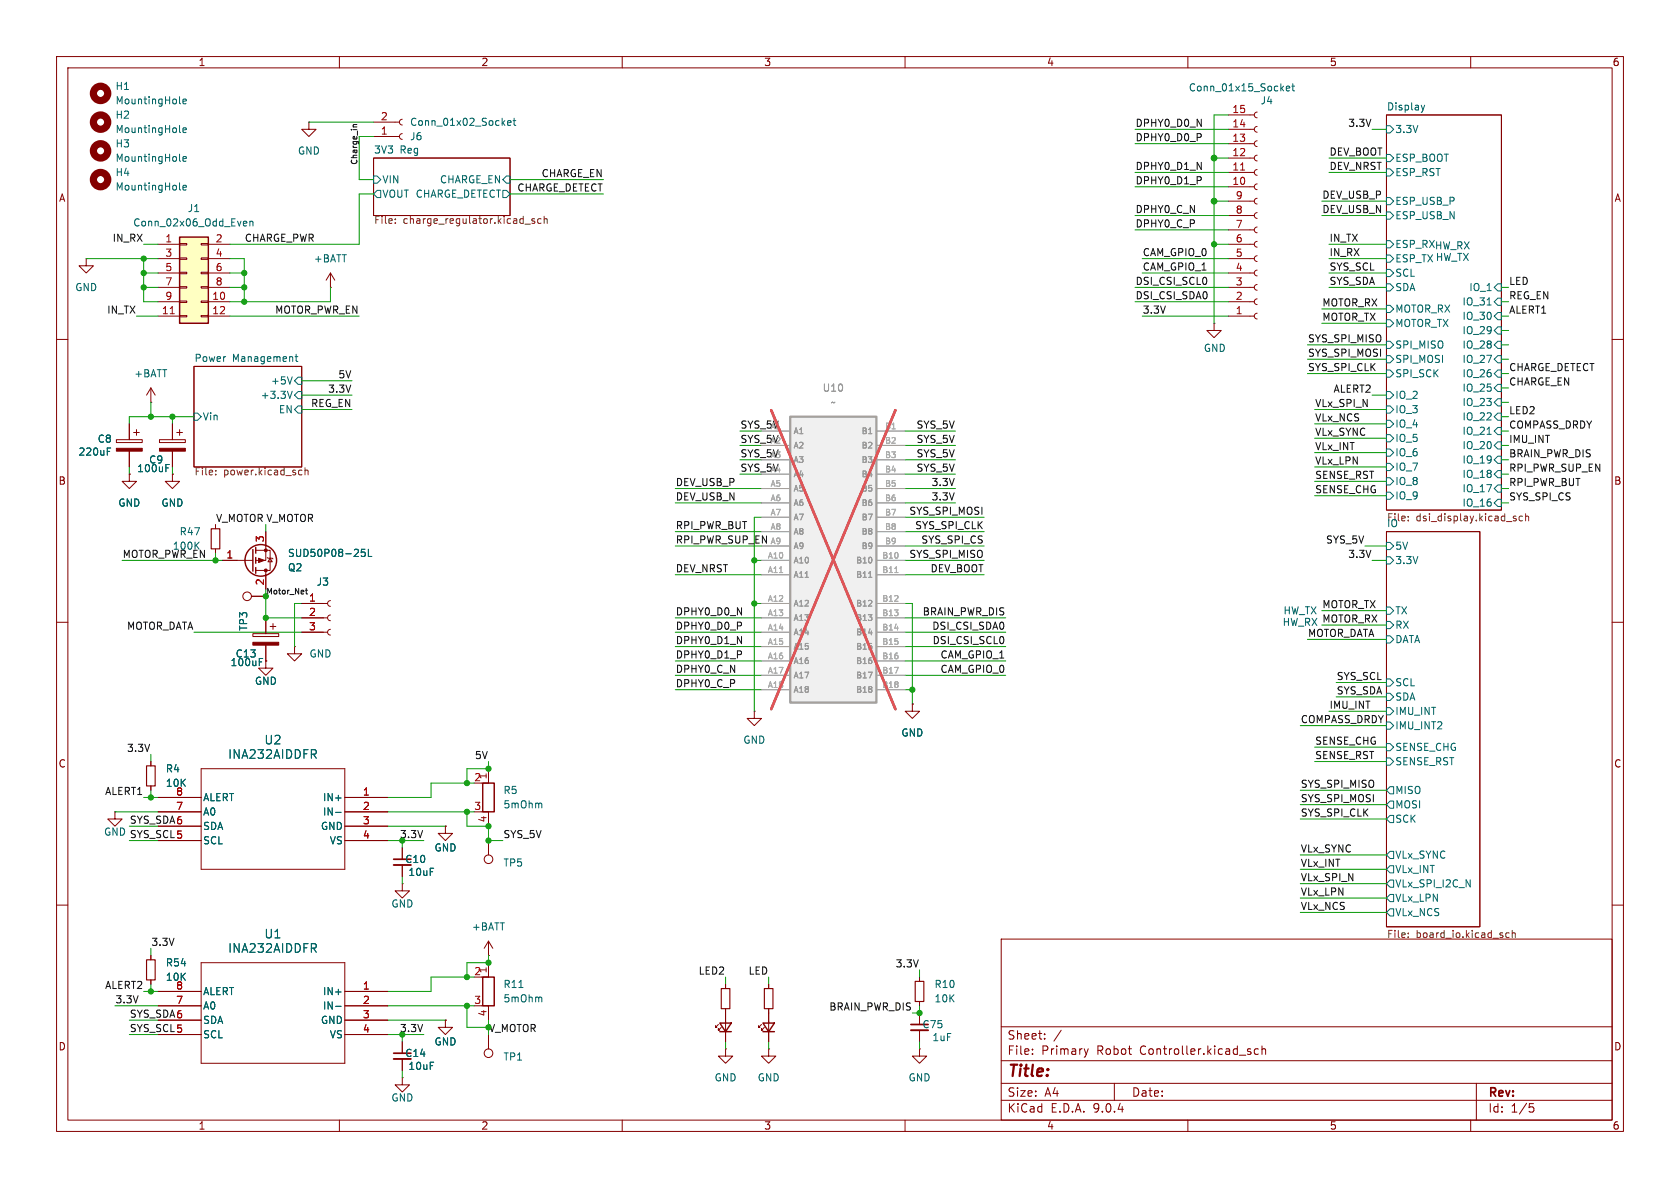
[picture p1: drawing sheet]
<svg xmlns="http://www.w3.org/2000/svg" width="297mm" height="210mm" viewBox="0 0 297 210" stroke-linecap="round" stroke-linejoin="round" font-family="sans-serif">
<g fill="none" stroke="#840000" stroke-width=".18">
<path d="M10 10h277v190h-277zM12 12h273v186h-273zM60 10v2M110 10v2M160 10v2M210 10v2M260 10v2M66 27.9h24.2v10.2h-24.2zM245.1 20.3h20.3v69.9h-20.3zM10 60h2M34.3 64.8h19v17.8h-19zM285 60h2"/>
<path d="M245.1 94h16.5v69.8h-16.5zM10 110h2M285 110h2M10 160h2M177 166h108v32h-108zM285 160h2M60 198v2M110 198v2M160 198v2M177 194.5h108M177 191.5h108M177 187.5h108"/>
<path d="M177 181.5h108M182.5 186.3v.1M182.5 185.5v.1M184.7 183.6v.1M184.7 182.8v.1M187.6 182.1l-1.3 2M191.7 185.4l.3 1M192 186.4l-.1 .4M192.4 185.4l-.4 1M197 191.5v3M210 198v2M222.5 185.5l-.5-.1-.3 .3v.4l.2 .2h.6"/>
<path d="M223.1 185.5l.2-.1 .4 .1v.9M223.1 184.9v1.5M260 198v2M261 191.5v6.5M270.4 195.1h.7M270.5 195.7h.4l.3 .3-.2 .5-.5 .1"/>
</g>
<g fill="none" stroke="#006464" stroke-width=".18">
<path d="M251.3 18.6l.3 .8M251.6 19.4l-.2 .3M251.9 18.6l-.3 .8M66 31.1h.7l.6 .7-.6 .6h-.7zM66.7 33.7h.6v1.2h-.6l-.7-.6zM88.9 33.7h.6l.7 .6-.7 .6h-.6zM89.5 31.1h.7v1.3h-.7l-.6-.6zM245.1 22.2h.6l.7 .7-.7 .6h-.6zM245.1 27.3h.6l.7 .6-.7 .7h-.6zM245.1 29.8h.6l.7 .7-.7 .6h-.6zM245.1 37.5h.6l.7 .6-.7 .6h-.6zM245.1 34.9h.6l.7 .7-.7 .6h-.6z"/>
<path d="M245.1 42.5h.6l.7 .7-.7 .6h-.6zM245.1 45.1h.6l.7 .6-.7 .7h-.6zM245.1 47.6h.6l.7 .7-.7 .6h-.6zM245.1 50.2h.6l.7 .6-.7 .6h-.6zM245.1 54h.6l.7 .6-.7 .6h-.6zM245.1 56.5h.6l.7 .7-.7 .6h-.6zM262.9 53.9h.7M264.8 57.8h.6v1.3h-.6l-.6-.7zM264.8 55.2h.6v1.3h-.6l-.6-.6zM264.8 52.7h.6v1.3h-.6l-.6-.7zM264.8 50.2h.6v1.2h-.6l-.6-.6zM34.3 73h.6l.7 .7-.7 .6h-.6z"/>
<path d="M51.7 69.2l-.5 1.2M51.7 66.6l-.5 1.3M52.2 63h.5M52.4 62.6v1.1l.3 .2M52.7 69.2h.6v1.3h-.6l-.6-.6zM52.7 66.7h.6v1.2h-.6l-.6-.6zM52.7 71.8h.6v1.2h-.6l-.6-.6zM245.1 60.3h.6l.7 .7-.7 .6h-.6zM245.1 62.9h.6l.7 .6-.7 .6h-.6zM245.1 65.4h.6l.7 .6-.7 .7h-.6zM245.1 69.2h.6l.7 .7-.7 .6h-.6zM245.1 71.8h.6l.7 .6-.7 .6h-.6z"/>
<path d="M245.1 74.3h.6l.7 .6-.7 .7h-.6zM245.1 76.8h.6l.7 .7-.7 .6h-.6zM245.1 79.4h.6l.7 .6-.7 .6h-.6zM262.9 76.8h.7M264.8 78.1h.6v1.3h-.6l-.6-.7zM264.8 75.6h.6v1.2h-.6l-.6-.6zM264.8 73h.6v1.3h-.6l-.6-.6zM264.8 70.5h.6v1.3h-.6l-.6-.7zM264.8 67.9h.6v1.3h-.6l-.6-.6zM264.8 65.4h.6v1.3h-.6l-.6-.7zM264.8 62.9h.6v1.2h-.6l-.6-.6zM264.8 60.3h.6v1.3h-.6l-.6-.6z"/>
<path d="M245.1 81.9h.6l.7 .7-.7 .6h-.6zM245.1 84.5h.6l.7 .6-.7 .6h-.6zM245.1 87h.6l.7 .6-.7 .7h-.6zM245.1 98.4h.6l.7 .7-.7 .6h-.6zM245.1 95.9h.6l.7 .6-.7 .7h-.6zM264.8 85.7h.6v1.3h-.6l-.6-.6zM264.8 83.2h.6v1.3h-.6l-.6-.7zM264.8 80.6h.6v1.3h-.6l-.6-.6zM264.8 88.3h.6v1.2h-.6l-.6-.6zM245.1 112.4h.6l.7 .6-.7 .7h-.6zM245.1 109.9h.6l.7 .6-.7 .6h-.6zM245.1 107.3h.6l.7 .7-.7 .6h-.6z"/>
<path d="M245.1 120h.6l.7 .7-.7 .6h-.6zM245.1 122.6h.6l.7 .6-.7 .6h-.6zM245.1 125.1h.6l.7 .6-.7 .7h-.6zM245.1 131.4h.6l.7 .7-.7 .6h-.6zM245.1 134h.6l.7 .6-.7 .7h-.6zM245.1 127.6h.6l.7 .7-.7 .6h-.6zM245.7 139.1h.7v1.2h-.7l-.6-.6zM245.7 141.6h.7v1.3h-.7l-.6-.7zM245.7 144.1h.7v1.3h-.7l-.6-.6zM245.7 153h.7v1.3h-.7l-.6-.6zM245.7 158.1h.7v1.3h-.7l-.6-.6zM245.7 155.6h.7v1.2h-.7l-.6-.6z"/>
<path d="M245.7 150.5h.7v1.3h-.7l-.6-.7zM245.7 160.7h.7v1.2h-.7l-.6-.6z"/>
</g>
<g fill="none" stroke="#725600" stroke-width=".18">
<path d="M69.9 39.4v.1M69.9 38.7v.1M92.8 39.6h1M94.5 38.7h-.3l-.2 .1 .1 .2 .4 .1v.3h-.5M95.7 38.7h-.4l-.3 .2 .2 .5h.5M96.2 38.8l.2-.1h.3v.8M96.2 38.2v1.3M38.1 83.8v.1M38.1 83.2v.1M53 83.1l.4 .1M53.4 83.9h-.4M53.9 83.2l.2-.1 .3 .1 .1 .7"/>
<path d="M53.9 82.7v1.2M249 92v.1M249 91.3v.1M267.9 91.7l.2 .1-.2 .3M267.9 91.2l.1 .1M269.2 91.3l-.4-.1-.2 .3 .1 .5h.5M269.7 91.4l.2-.2 .3 .1v.8M269.7 90.8v1.3M249 165v.1M249 165.6v.1M266.8 165l-.4-.1-.2 .2 .1 .6h.5M267.3 165l.2-.1 .3 .1 .1 .7"/>
<path d="M267.3 164.5v1.2"/>
</g>
<path d="M139.7 73.7h15.2v50.5h-15.2z" fill="#f0f0f0"/>
<path d="M139.7 73.7h15.2v50.5h-15.2z" fill="none" stroke="#a1a1a1" stroke-width=".41"/>
<g fill="none" stroke="#a1a1a1" stroke-width=".18">
<path d="M134.6 76.2h5.1M134.6 78.7h5.1M154.9 76.2h5.1M154.9 78.7h5.1M134.6 81.3h5.1M134.6 83.8h5.1M134.6 86.4h5.1M134.6 88.9h5.1M134.6 91.4h5.1M134.6 94h5.1M134.6 96.5h5.1M134.6 99.1h5.1"/>
<path d="M154.9 81.3h5.1M154.9 83.8h5.1M154.9 86.4h5.1M154.9 88.9h5.1M154.9 91.4h5.1M154.9 94h5.1M154.9 96.5h5.1M154.9 99.1h5.1M134.6 101.6h5.1M134.6 106.7h5.1M134.6 109.2h5.1M134.6 111.8h5.1"/>
<path d="M134.6 114.3h5.1M134.6 116.8h5.1M134.6 119.4h5.1M154.9 101.6h5.1M154.9 106.7h5.1M154.9 109.2h5.1M154.9 111.8h5.1M154.9 114.3h5.1M154.9 116.8h5.1M154.9 119.4h5.1M134.6 121.9h5.1M154.9 121.9h5.1"/>
</g>
<path d="M137.8 101.2h.6M158.2 101.2h.6" fill="none" stroke="#aaa" stroke-width=".18"/>
<path d="M153.6 102.1h.5" fill="none" stroke="#989898" stroke-width=".18"/>
<path d="M136.3 72.5l22 52.9M158.3 72.5l-22 52.9" fill="none" stroke="#e65255" stroke-width=".46"/>
<g fill="none" stroke="#840000" stroke-width=".18">
<path d="M222.2 19.8l-.3 .2-.2 .3 .2 .4 .3 .1M54.6 21.6v1.3h-1.3l1.3 1.2 1.3-1.2h-1.3M54.6 21.6h.1M66 24.1h4.6M66 21.6h4.6M71.1 23.6l-.3 .2-.2 .3 .2 .4 .3 .1M71.1 21.1l-.3 .1-.2 .4 .2 .3 .3 .2M217.2 38.1h4.5M217.2 35.6h4.5M217.2 33h4.5M217.2 30.5h4.5M217.2 27.9h4.5"/>
<path d="M217.2 25.4h4.5M217.2 22.9h4.5M217.2 20.3h4.5M222.2 37.6l-.3 .1-.2 .4 .2 .4 .3 .1M222.2 35.1l-.3 .1-.2 .4 .2 .3 .3 .2M222.2 32.5l-.3 .2-.2 .3 .2 .4 .3 .1M222.2 30l-.3 .1-.2 .4 .2 .3 .3 .2M222.2 27.4l-.3 .2-.2 .3 .2 .4 .3 .1M222.2 24.9l-.3 .1-.2 .4 .2 .4 .3 .1M222.2 22.4l-.3 .1-.2 .4 .2 .3 .3 .2M15.2 45.7v1.3h-1.2l1.2 1.3 1.3-1.3h-1.3M15.2 45.7h.1"/>
<path d="M58.4 50.8h.1M58.4 48.3l-.7 1.2M58.4 48.3l.8 1.2M58.4 48.3v2.5M214.6 57.2v1.2h1.3l-1.3 1.3-1.2-1.3h1.2M214.6 57.2h.1M217.2 55.9h4.5M217.2 53.3h4.5M217.2 50.8h4.5M217.2 48.3h4.5M217.2 45.7h4.5M217.2 43.2h4.5"/>
<path d="M217.2 40.6h4.5M222.2 55.4l-.3 .1-.2 .4 .2 .3 .3 .2M222.2 52.8l-.3 .2-.2 .3 .2 .4 .3 .1M222.2 50.3l-.3 .1-.2 .4 .2 .4 .3 .1M222.2 47.8l-.3 .1-.2 .4 .2 .3 .3 .2M222.2 45.2l-.3 .2-.2 .3 .2 .4 .3 .1M222.2 42.7l-.3 .1-.2 .4 .2 .3 .3 .2M222.2 40.1l-.3 .2-.2 .3 .2 .4 .3 .1M20.6 77.7h4.5v.5h-4.5zM22.9 74.9v2.8M22.9 79.8v2.8M23.6 76.5h1"/>
<path d="M24.1 75.9v1.1M26.7 71.1h.1M26.7 68.6l-.8 1.3M26.7 68.6l.7 1.3M26.7 68.6v2.5M28.2 77.7h4.6v.5h-4.6zM30.5 74.9v2.8M30.5 79.8v2.8M31.2 76.5h1.1M31.7 75.9v1.1M22.9 83.8v1.3h-1.3l1.3 1.3 1.2-1.3h-1.2M22.9 83.8h.1"/>
<path d="M30.5 83.8v1.3h-1.3l1.3 1.3 1.2-1.3h-1.2M30.5 83.8h.1M38.1 92.7v.8M38.1 97v.8M39.4 99.1h5.3M45.2 97.3h2.6v3.5h-2.6M47 94v5.1h-1.8M47.2 98.6l.2 .1h.7l.2 .1M47.8 98.7l.3 .6h-.7zM44.4 105.4h2.6M44.7 112h4.6v.5h-4.6zM47 116.8v1.3h1.3l-1.3 1.3-1.3-1.3h1.3"/>
<path d="M47 116.8h.1M47 100.8v3.3M47 109.2v2.8M47 114v2.8M47.8 110.7h1M48.3 110.2v1.1M52.1 114.3v1.3h1.2l-1.2 1.2-1.3-1.2h1.3M52.1 114.3h.1M53.3 106.7h4.6M53.3 109.2h4.6M53.3 111.8h4.6M58.4 106.2l-.3 .1-.2 .4 .2 .3 .3 .2"/>
<path d="M58.4 108.7l-.3 .2-.2 .3 .2 .4 .3 .1M58.4 111.3l-.3 .1-.2 .4 .2 .3 .3 .2M26.7 134.6v.8M26.7 138.9v.8M35.6 135.9h25.4v17.8h-25.4zM86.4 135.9v2.5h-1.3M133.3 125.7v1.3h1.3l-1.3 1.3-1.2-1.3h1.2M133.3 125.7h.1M161.3 124.5v1.2h1.3l-1.3 1.3-1.3-1.3h1.3M161.3 124.5h.1M20.3 143.5v1.3h1.3l-1.3 1.3-1.3-1.3h1.3M20.3 143.5h.1"/>
<path d="M27.9 143.5h7.7M27.9 141h7.7M27.9 146.1h7.7M27.9 148.6h7.7M61 143.5h7.6M61 141h7.6M61 146.1h7.6M61 148.6h7.6M78.7 146.1v1.2h1.3l-1.3 1.3-1.2-1.3h1.2M78.7 146.1h.1M85.1 143.5h1.3v2.6M26.7 168.9v.8"/>
<path d="M26.7 173.2v.8M27.9 175.3h7.7M27.9 177.8h7.7M35.6 170.2h25.4v17.8h-25.4zM61 175.3h7.6M61 177.8h7.6M128.3 174v.8M128.3 178.3v.8M135.9 174v.8M135.9 178.3v.8M27.9 180.3h7.7M27.9 182.9h7.7"/>
<path d="M61 180.3h7.6M61 182.9h7.6"/>
<circle cx="43.7" cy="105.4" r=".76"/>
</g>
<path d="M219.3 30.1h.7" fill="none" stroke="#a90000" stroke-width=".18"/>
<g fill="none" stroke="#006464" stroke-width=".18">
<path d="M31.7 18.2l.2 .2M32.3 17.9l.6-.1v-.2l-.4-.1-.2 .2 .1 .6h.5M227.4 15.7l.6-.2-.1-.2-.3-.1-.2 .2 .1 .6h.4M228.4 15.2h.5M228.6 14.8v1.1l.3 .2M31.7 33.4l.2 .2M31.7 23.3l.2 .1M31.7 28.3l.2 .2M32.3 33.2l.6-.1v-.3h-.4l-.2 .1 .1 .6h.5M32.3 23l.6-.1v-.2l-.4-.1-.2 .2 .1 .6h.5M32.3 28.1l.6-.1v-.3h-.4l-.2 .2 .1 .6h.5M89.7 21.7l.6-.1v-.2l-.4-.1-.2 .2 .1 .6h.5"/>
<path d="M90.7 21.3h.5M90.9 20.9v1.1l.3 .2M19 79.8h.4M19 79.2h.6M29.3 82.7h.5M29.3 82.1h.6M34.7 96.4l.5 .7M35.2 95.8l-.7 .8M64.5 97.1h-.6v.6l.1-.1h.5l.1 .2-.1 .4-.2 .2-.4-.2M65.1 97.1v1.3h.6M45.8 117h.5M45.8 116.4h.6"/>
<path d="M55.4 133.3l.5 .7M55.8 132.7v.5M59.3 143.6h1M95.6 142l.2 .2v.6M55.4 167.6l.5 .7M55.8 167v.5M59.3 177.9h1"/>
</g>
<path d="M37.3 93.5h1.6v3.5h-1.6zM25.9 135.4h1.5v3.5h-1.5zM25.9 169.7h1.5v3.5h-1.5zM127.5 174.8h1.5v3.5h-1.5zM135.1 174.8h1.6v3.5h-1.6z" fill="none" stroke="#840000" stroke-width=".2"/>
<g fill="none" stroke="#840000" stroke-width=".25">
<path d="M44.7 97.2v3.8M45.2 96.8v1M45.2 98.6v1M45.2 100.3v1M85.3 138.4h2.1v5.1h-2.1z"/>
<circle cx="46.1" cy="99.1" r="2.79"/>
</g>
<g fill="#840000" stroke="#840000" stroke-width=".18">
<path d="M44.7 113.5h4.6v.5h-4.6z"/>
<path d="M28.2 79.2h4.6v.6h-4.6z"/>
<path d="M20.6 79.2h4.5v.6h-4.5z"/>
<path d="M45.7 98.7l1 .4-1 .3z"/>
<circle cx="47" cy="100.8" r=".25"/>
<circle cx="47" cy="97.3" r=".25"/>
</g>
<g fill="none" stroke="#840000" stroke-width="1.3">
<circle cx="17.8" cy="16.5" r="1.27"/>
<circle cx="17.8" cy="26.7" r="1.27"/>
<circle cx="17.8" cy="21.6" r="1.27"/>
<circle cx="17.8" cy="31.7" r="1.27"/>
</g>
<path d="M31.7 41.9h5.1v15.3h-5.1z" fill="#ffffc2"/>
<path d="M31.7 41.9h5.1v15.3h-5.1zM85.3 172.7h2.1v5.1h-2.1zM127.3 180.8h2l-1 1.6zM127.3 182.4h2M134.9 180.8h2l-1 1.6zM134.9 182.4h2" fill="none" stroke="#840000" stroke-width=".25"/>
<g fill="none" stroke="#840000" stroke-width=".18">
<path d="M27.9 43.2h3.8M27.9 45.7h3.8M27.9 48.3h3.8M27.9 50.8h3.8M27.9 53.3h3.8M27.9 55.9h3.8M31.7 43.1h1.3v.2h-1.3zM31.7 45.6h1.3v.2h-1.3zM31.7 48.1h1.3v.3h-1.3zM31.7 50.7h1.3v.2h-1.3zM31.7 53.2h1.3v.3h-1.3zM31.7 55.8h1.3v.2h-1.3z"/>
<path d="M35.6 43.1h1.2v.2h-1.2zM35.6 45.6h1.2v.2h-1.2zM35.6 48.1h1.2v.3h-1.2zM35.6 50.7h1.2v.2h-1.2zM35.6 53.2h1.2v.3h-1.2zM35.6 55.8h1.2v.2h-1.2zM36.8 43.2h3.8M36.8 45.7h3.8M36.8 48.3h3.8M36.8 50.8h3.8M36.8 53.3h3.8M36.8 55.9h3.8"/>
<path d="M22.9 74.9v2.8M22.9 79.8v2.8M30.5 74.9v2.8M30.5 79.8v2.8M22.9 83.8h.1M30.5 83.8h.1M39.4 99.1h2.5M47 94v2.5M44.4 105.4h2.6M47 116.8h.1M47 101.6v2.5M47 109.2v2.8"/>
<path d="M47 114v2.8M53.3 106.7h3.8M53.3 109.2h3.8M53.3 111.8h3.8M26.7 134.6v.8M26.7 138.9v.8M161.3 124.5h.1M27.9 141h7.7M27.9 143.5h7.7M27.9 146.1h7.7M27.9 148.6h7.7M61 141h7.6"/>
<path d="M61 143.5h7.6M61 146.1h7.6M61 148.6h7.6M71.1 156.2v1.3h1.3l-1.3 1.3-1.3-1.3h1.3M71.1 156.2h.1M71.1 149.9v2M71.1 152.9v2M78.7 146.1h.1M86.4 148.6v2.5M26.7 168.9v.8M26.7 173.2v.8M27.9 177.8h7.7"/>
<path d="M27.9 175.3h7.7M61 177.8h7.6M61 175.3h7.6M85.1 177.8h1.3v2.5M86.4 168.9h.1M86.4 166.4v2.5M86.4 170.2v2.5h-1.3M86.4 166.4l-.8 1.2M86.4 166.4l.7 1.2M128.3 174v.8M128.3 178.3v5.9M135.9 174v.8"/>
<path d="M135.9 178.3v5.9M162.6 172.7v.8M162.6 177v.8M162.6 179.1v2M27.9 180.3h7.7M27.9 182.9h7.7M61 180.3h7.6M61 182.9h7.6M71.1 190.5v1.3h1.3l-1.3 1.2-1.3-1.2h1.3M71.1 190.5h.1M71.1 184.2v2M71.1 187.2v2"/>
<path d="M78.7 180.3v1.3h1.3l-1.3 1.3-1.2-1.3h1.2M78.7 180.3h.1M86.4 182.9v2.5M127 181.1l-.5 .5v-.2v.2h.2M127.5 181.6l-.5 .5v-.2v.2h.3M128.3 185.4v1.3h1.2l-1.2 1.3-1.3-1.3h1.3M128.3 185.4h.1M134.6 181.1l-.5 .5v-.2v.2h.3M135.1 181.6l-.5 .5v-.2v.2h.3M135.9 185.4v1.3h1.3l-1.3 1.3-1.3-1.3h1.3M135.9 185.4h.1M162.6 185.4v1.3h1.2l-1.2 1.3-1.3-1.3h1.3"/>
<path d="M162.6 185.4h.1M162.6 182.1v2.1"/>
<circle cx="86.4" cy="151.9" r=".76"/>
<circle cx="86.4" cy="186.2" r=".76"/>
</g>
<path d="M30.1 55.5h.7" fill="none" stroke="#a90000" stroke-width=".18"/>
<g fill="none" stroke="#006464" stroke-width=".18">
<path d="M43.2 39.1l.4 .1v.2l-.6 .1M43.6 39.9h-.4M44.2 39.2l.2-.1 .3 .1v.7M44.2 39.1v.8M19 79.8h.4M19 79.2h.6M29.3 82.7h.5M29.3 82.1h.6M64.5 97.1h-.6v.6l.1-.1h.5l.1 .2-.1 .4-.2 .2-.4-.2M65.1 97.1v1.3h.6M45.8 117h.5M45.8 116.4h.6"/>
<path d="M55.4 133.3l.5 .7M55.8 132.7v.5M59.3 143.6h1M55.4 167.6l.5 .7M55.8 167v.5M59.3 177.9h1M91.7 174.6h.8M95.6 176.3l.2 .1v.7"/>
</g>
<path d="M69.6 151.9h3M69.6 186.2h3M161 181.1h3.1" fill="none" stroke="#840000" stroke-width=".3"/>
<path d="M69.6 152.9h3M69.6 187.2h3M161 182.1h3.1" fill="none" stroke="#840000" stroke-width=".33"/>
<path d="M161.8 173.5h1.5v3.5h-1.5z" fill="none" stroke="#840000" stroke-width=".2"/>
<path d="M63.1 22l-.6 .1v.3M54 104.3h.4M54.1 104v.9" fill="none" stroke="#0f0f0f" stroke-width=".18"/>
<g fill="none" stroke="#009600" stroke-width=".18">
<path d="M54.6 21.6h11.4M66 34.3h-2.5v8.9h-22.9M66 24.1h-2.5v7.7h2.5M90.2 31.8h16.5M90.2 34.3h16.5M200.7 38.1h16.5M200.7 30.5h16.5M200.7 22.9h16.5M200.7 33h16.5M200.7 25.4h16.5M214.6 35.6h2.6M214.6 27.9h2.6"/>
<path d="M217.2 20.3h-2.6v36.9M233.7 38.1h11.4M233.7 35.6h11.4M234.9 30.5h10.2M234.9 27.9h10.2M242.6 22.9h2.5M15.2 45.7h12.7M24.1 55.9h3.8M25.4 50.8h2.5M25.4 48.3h2.5M25.4 43.2h2.5M25.4 45.7v7.6h2.5"/>
<path d="M40.6 50.8h2.6M40.6 48.3h2.6M40.6 45.7h2.6v7.6M40.6 55.9h22.9M58.4 50.8v2.5h-17.8M200.7 50.8h16.5M200.7 53.3h16.5M200.7 40.6h16.5M201.9 48.3h15.3M201.9 45.7h15.3M201.9 55.9h15.3M214.6 43.2h2.6"/>
<path d="M233.7 57.2h11.4M233.7 54.6h11.4M234.9 50.8h10.2M234.9 48.3h10.2M234.9 45.7h10.2M234.9 43.2h10.2M265.4 50.8h1.3M265.4 58.4h1.3M265.4 55.9h1.3M265.4 53.3h1.3M26.7 71.1v2.6M30.5 73.7v1.2"/>
<path d="M34.3 73.7h-11.4v1.2M53.3 72.4h8.9M53.3 69.9h8.9M53.3 67.3h8.9M130.8 76.2h3.8M130.8 78.7h3.8M160 76.2h8.9M160 78.7h8.9M231.1 63.5h14M231.1 61h14M231.1 66h14M232.4 72.4h12.7"/>
<path d="M232.4 74.9h12.7M232.4 77.5h12.7M242.6 69.9h2.5M265.4 63.5h1.3M265.4 61h1.3M265.4 73.7h1.3M265.4 76.2h1.3M265.4 78.7h1.3M265.4 66h1.3M265.4 71.1h1.3M265.4 68.6h1.3M21.6 99.1h17.8"/>
<path d="M22.9 82.6v1.2M30.5 82.6v1.2M38.1 97.8v1.3M47 92.7v1.3M119.4 86.4h15.2M119.4 96.5h15.2M119.4 94h15.2M119.4 88.9h15.2M130.8 83.8h3.8M130.8 81.3h3.8M133.3 99.1h1.3M134.6 91.4h-1.3v34.3"/>
<path d="M160 99.1h14M160 86.4h8.9M160 83.8h8.9M160 81.3h8.9M160 91.4h14M160 96.5h14M160 94h14M160 88.9h8.9M232.4 80h12.7M232.4 82.6h12.7M232.4 87.6h12.7M232.4 85.1h12.7"/>
<path d="M241.3 96.5h3.8M242.6 99.1h2.5M265.4 86.4h1.3M265.4 83.8h1.3M265.4 81.3h1.3M265.4 88.9h1.3M34.3 111.8h19M47 105.4v3.8h6.3M53.3 106.7h-1.2v7.6M119.4 114.3h15.2M119.4 111.8h15.2M119.4 116.8h15.2"/>
<path d="M119.4 109.2h15.2M119.4 101.6h15.2M119.4 119.4h15.2M133.3 106.7h1.3M160 114.3h17.8M160 111.8h17.8M160 116.8h17.8M160 109.2h17.8M160 101.6h14M160 119.4h17.8M160 106.7h1.3v17.8M231.1 113h14"/>
<path d="M233.7 108h11.4M233.7 110.5h11.4M26.7 133.4v1.2M26.7 139.7v1.3M83.8 138.4h-7.6v2.6h-7.6M86.4 134.6v1.3h-3.9v2.5M119.4 121.9h15.2M160 121.9h1.3M229.9 139.7h15.2M229.9 128.3h15.2M232.4 134.6h12.7M232.4 132.1h12.7"/>
<path d="M234.9 125.7h10.2M236.2 120.7h8.9M236.2 123.2h8.9M20.3 143.5h7.6M22.9 148.6h5M22.9 146.1h5M25.4 141h2.5M68.6 148.6h6.3M68.6 143.5h15.2M68.6 146.1h10.1M71.1 148.6v1.3M71.1 154.9v1.3"/>
<path d="M82.5 143.5v2.6h3.9v2.5h2.5M229.9 142.2h15.2M229.9 144.8h15.2M229.9 158.8h15.2M229.9 156.2h15.2M229.9 153.7h15.2M229.9 151.1h15.2M20.3 177.8h7.6M25.4 175.3h2.5M26.7 167.6v1.3M26.7 174v1.3M68.6 177.8h15.2"/>
<path d="M82.5 177.8v3.8h3.9v-1.3M83.8 172.7h-7.6v2.6h-7.6M86.4 168.9v1.3h-3.9v2.5M128.3 172.7v1.3M135.9 172.7v1.3M162.6 171.5v1.2M162.6 177.8v1.3h-1.3M229.9 161.3h15.2M22.9 182.9h5M22.9 180.3h5M68.6 182.9h6.3M68.6 180.3h10.1"/>
<path d="M71.1 182.9v1.3M71.1 189.2v1.3M128.3 184.2v1.2M135.9 184.2v1.2M162.6 184.2v1.2"/>
</g>
<g fill="none" stroke="#a1a1a1" stroke-width=".18">
<path d="M134.6 76.2h5.1M134.6 78.7h5.1M154.9 76.2h5.1M154.9 78.7h5.1M134.6 81.3h5.1M134.6 83.8h5.1M134.6 86.4h5.1M134.6 88.9h5.1M134.6 91.4h5.1M134.6 94h5.1M134.6 96.5h5.1M134.6 99.1h5.1"/>
<path d="M154.9 81.3h5.1M154.9 83.8h5.1M154.9 86.4h5.1M154.9 88.9h5.1M154.9 91.4h5.1M154.9 94h5.1M154.9 96.5h5.1M154.9 99.1h5.1M134.6 101.6h5.1M134.6 106.7h5.1M134.6 109.2h5.1M134.6 111.8h5.1"/>
<path d="M134.6 114.3h5.1M134.6 116.8h5.1M134.6 119.4h5.1M154.9 101.6h5.1M154.9 106.7h5.1M154.9 109.2h5.1M154.9 111.8h5.1M154.9 114.3h5.1M154.9 116.8h5.1M154.9 119.4h5.1M134.6 121.9h5.1M154.9 121.9h5.1"/>
</g>
<path d="M137.8 101.2h.6M158.2 101.2h.6" fill="none" stroke="#aaa" stroke-width=".18"/>
<path d="M153.6 102.1h.5" fill="none" stroke="#989898" stroke-width=".18"/>
<path d="M136.3 72.5l22 52.9M158.3 72.5l-22 52.9" fill="none" stroke="#e65255" stroke-width=".46"/>
<g fill="#009600" stroke="#009600" stroke-width=".18">
<circle cx="214.6" cy="27.9" r=".51"/>
<circle cx="214.6" cy="43.2" r=".46"/>
<circle cx="214.6" cy="35.6" r=".51"/>
<circle cx="133.3" cy="99.1" r=".46"/>
<circle cx="133.3" cy="106.7" r=".46"/>
<circle cx="86.4" cy="135.9" r=".46"/>
<circle cx="161.3" cy="121.9" r=".46"/>
<circle cx="47" cy="109.2" r=".46"/>
<circle cx="86.4" cy="170.2" r=".46"/>
<circle cx="82.5" cy="172.7" r=".46"/>
<circle cx="82.5" cy="143.5" r=".46"/>
<circle cx="82.5" cy="138.4" r=".46"/>
<circle cx="71.1" cy="148.6" r=".46"/>
<circle cx="47" cy="105.4" r=".46"/>
<circle cx="38.1" cy="99.1" r=".46"/>
<circle cx="26.7" cy="73.7" r=".46"/>
<circle cx="30.5" cy="73.7" r=".46"/>
<circle cx="26.7" cy="175.3" r=".46"/>
<circle cx="26.7" cy="141" r=".46"/>
<circle cx="43.2" cy="53.3" r=".46"/>
<circle cx="43.2" cy="50.8" r=".46"/>
<circle cx="43.2" cy="48.3" r=".46"/>
<circle cx="25.4" cy="48.3" r=".46"/>
<circle cx="25.4" cy="45.7" r=".46"/>
<circle cx="25.4" cy="50.8" r=".46"/>
<circle cx="86.4" cy="148.6" r=".46"/>
<circle cx="86.4" cy="146.1" r=".46"/>
<circle cx="82.5" cy="177.8" r=".46"/>
<circle cx="71.1" cy="182.9" r=".46"/>
<circle cx="162.6" cy="179.1" r=".46"/>
</g>
<text font-size="2.8" fill="#840000" x="178" y="190.9">Title:</text>
<g font-size="2.1" fill="#006464">
<text x="46.7" y="131.8">U2</text>
<text x="40.2" y="134.3">INA232AIDDFR</text>
<text x="46.7" y="166.1">U1</text>
<text x="40.2" y="168.6">INA232AIDDFR</text>
</g>
<g font-size="2.1" fill="#840000">
<text x="178" y="184">Sheet:</text>
<text x="178" y="186.7">File:</text>
<text x="184.1" y="186.7">Primary</text>
<text x="194" y="186.7">Robot</text>
<text x="201.7" y="186.7">Controller.kicad_sch</text>
<text x="178" y="196.9">KiCad</text>
<text x="178" y="194.1">Size:</text>
<text x="184.7" y="194.1">A4</text>
<text x="185.7" y="196.9">E.D.A.</text>
<text x="193.3" y="196.9">9.0.4</text>
<text x="200" y="194.1">Date:</text>
<text x="263" y="194.3">Rev:</text>
<text x="263" y="196.9">Id:</text>
<text x="267.1" y="196.9">1/5</text>
</g>
<g font-size="1.8" fill="#840000">
<text x="35" y="11.9">1</text>
<text x="85" y="11.9">2</text>
<text x="135" y="11.9">3</text>
<text x="185" y="11.9">4</text>
<text x="235" y="11.9">5</text>
<text x="285" y="11.9">6</text>
<text x="10.3" y="35.9">A</text>
<text x="285.3" y="35.9">A</text>
<text x="10.3" y="85.9">B</text>
<text x="285.3" y="85.9">B</text>
<text x="10.3" y="135.9">C</text>
<text x="285.3" y="135.9">C</text>
<text x="10.3" y="185.9">D</text>
<text x="285.3" y="185.9">D</text>
<text x="35" y="199.9">1</text>
<text x="85" y="199.9">2</text>
<text x="135" y="199.9">3</text>
<text x="185" y="199.9">4</text>
<text x="235" y="199.9">5</text>
<text x="285" y="199.9">6</text>
</g>
<g font-size="1.8" fill="#006464">
<text x="20.3" y="16.1">H1</text>
<text x="210.1" y="16.4">Conn_01x15_Socket</text>
<text x="20.3" y="21.2">H2</text>
<text x="20.3" y="23.7">MountingHole</text>
<text x="20.3" y="18.6">MountingHole</text>
<text x="72.4" y="22.5">Conn_01x02_Socket</text>
<text x="222.8" y="18.6">J4</text>
<text x="245.1" y="19.6">Display</text>
<text x="246.6" y="23.7">3.3V</text>
<text x="20.3" y="26.3">H3</text>
<text x="20.3" y="28.8">MountingHole</text>
<text x="52.6" y="27.5">GND</text>
<text x="66" y="27.2">3V3</text>
<text x="70.7" y="27.2">Reg</text>
<text x="72.4" y="25">J6</text>
<text x="246.6" y="28.8">ESP_BOOT</text>
<text x="20.3" y="31.3">H4</text>
<text x="20.3" y="33.9">MountingHole</text>
<text x="67.5" y="32.6">VIN</text>
<text x="67.5" y="35.2">VOUT CHARGE_DETECT</text>
<text x="77.7" y="32.6">CHARGE_EN</text>
<text x="246.6" y="31.3">ESP_RST</text>
<text x="23.5" y="40.2">Conn_02x06_Odd_Even</text>
<text x="33.1" y="37.7">J1</text>
<text x="246.6" y="39">ESP_USB_N</text>
<text x="246.6" y="36.4">ESP_USB_P</text>
<text x="55.4" y="46.6">+BATT</text>
<text x="13.2" y="51.7">GND</text>
<text x="246.6" y="49.1">SCL</text>
<text x="246.6" y="51.7">SDA</text>
<text x="259.7" y="51.7">IO_1</text>
<text x="246.6" y="55.5">MOTOR_RX</text>
<text x="246.6" y="58">MOTOR_TX</text>
<text x="258.4" y="59.3">IO_29</text>
<text x="258.4" y="56.7">IO_30</text>
<text x="258.4" y="54.2">IO_31</text>
<text x="34.3" y="64.1">Power</text>
<text x="41.1" y="64.1">Management</text>
<text x="212.7" y="62.4">GND</text>
<text x="246.6" y="61.8">SPI_MISO</text>
<text x="246.6" y="64.4">SPI_MOSI</text>
<text x="258.4" y="64.4">IO_27</text>
<text x="258.4" y="61.8">IO_28</text>
<text x="23.6" y="66.9">+BATT</text>
<text x="46" y="70.7">+3.3V</text>
<text x="47.8" y="68.2">+5V</text>
<text x="246.6" y="66.9">SPI_SCK</text>
<text x="246.6" y="70.7">IO_2</text>
<text x="258.4" y="72">IO_23</text>
<text x="258.4" y="69.4">IO_25</text>
<text x="258.4" y="66.9">IO_26</text>
<text x="35.8" y="74.5">Vin</text>
<text x="49.2" y="73.3">EN</text>
<text x="246.6" y="73.3">IO_3</text>
<text x="246.6" y="75.8">IO_4</text>
<text x="258.4" y="77.1">IO_21</text>
<text x="258.4" y="74.5">IO_22</text>
<text x="13.8" y="80.7">220uF</text>
<text x="17.2" y="78.5">C8</text>
<text x="24.1" y="83.7">100uF</text>
<text x="26.3" y="82.1">C9</text>
<text x="246.6" y="78.3">IO_5</text>
<text x="246.6" y="80.9">IO_6</text>
<text x="246.6" y="83.4">IO_7</text>
<text x="258.4" y="82.1">IO_19</text>
<text x="258.4" y="79.6">IO_20</text>
<text x="20.8" y="89.8">GND</text>
<text x="28.4" y="89.8">GND</text>
<text x="246.6" y="86">IO_8</text>
<text x="246.6" y="88.5">IO_9</text>
<text x="258.4" y="87.2">IO_17</text>
<text x="258.4" y="84.7">IO_18</text>
<text x="258.4" y="89.8">IO_16</text>
<text x="31.7" y="94.8">R47</text>
<text x="245.1" y="93.3">IO</text>
<text x="50.8" y="98.7">SUD50P08-25L</text>
<text x="50.8" y="101.2">Q2</text>
<text x="246.6" y="99.9">3.3V</text>
<text x="246.6" y="97.4">5V</text>
<text x="55.9" y="103.7">J3</text>
<text x="43.9" y="111.6" transform="rotate(-90 43.9 111.6)">TP3</text>
<text x="246.6" y="113.9">DATA</text>
<text x="246.6" y="111.4">RX</text>
<text x="246.6" y="108.8">TX</text>
<text x="40.7" y="118">100uF</text>
<text x="41.6" y="116.4">C13</text>
<text x="54.6" y="116.4">GND</text>
<text x="45" y="121.3">GND</text>
<text x="246.6" y="121.5">SCL</text>
<text x="246.6" y="124.1">SDA</text>
<text x="131.3" y="131.7">GND</text>
<text x="159.3" y="130.4">GND</text>
<text x="246.6" y="126.6">IMU_INT</text>
<text x="246.6" y="129.1">IMU_INT2</text>
<text x="29.2" y="136.8">R4</text>
<text x="246.6" y="132.9">SENSE_CHG</text>
<text x="246.6" y="135.5">SENSE_RST</text>
<text x="29.2" y="139.3">10K</text>
<text x="35.8" y="141.8">ALERT</text>
<text x="57" y="141.8">IN+</text>
<text x="88.9" y="140.6">R5</text>
<text x="88.9" y="143.1">5mOhm</text>
<text x="246.6" y="140.6">MISO</text>
<text x="246.6" y="143.1">MOSI</text>
<text x="35.8" y="144.4">A0</text>
<text x="35.8" y="146.9">SDA</text>
<text x="35.8" y="149.5">SCL</text>
<text x="56.6" y="146.9">GND</text>
<text x="57" y="144.4">IN-</text>
<text x="58.2" y="149.5">VS</text>
<text x="246.6" y="145.6">SCK</text>
<text x="71.5" y="152.8">C10</text>
<text x="72.1" y="155">10uF</text>
<text x="76.7" y="150.7">GND</text>
<text x="88.9" y="153.4">TP5</text>
<text x="246.6" y="154.5">VLx_INT</text>
<text x="246.6" y="152">VLx_SYNC</text>
<text x="69.1" y="160.6">GND</text>
<text x="246.6" y="159.6">VLx_LPN</text>
<text x="246.6" y="157.1">VLx_SPI_I2C_N</text>
<text x="83.3" y="164.7">+BATT</text>
<text x="246.6" y="162.2">VLx_NCS</text>
<text x="29.2" y="171">R54</text>
<text x="29.2" y="173.6">10K</text>
<text x="35.8" y="176.1">ALERT</text>
<text x="35.8" y="178.7">A0</text>
<text x="57" y="176.1">IN+</text>
<text x="57" y="178.7">IN-</text>
<text x="88.9" y="174.9">R11</text>
<text x="88.9" y="177.4">5mOhm</text>
<text x="165.1" y="174.9">R10</text>
<text x="165.1" y="177.4">10K</text>
<text x="35.8" y="181.2">SDA</text>
<text x="35.8" y="183.7">SCL</text>
<text x="56.6" y="181.2">GND</text>
<text x="58.2" y="183.7">VS</text>
<text x="76.7" y="185">GND</text>
<text x="163" y="182">C75</text>
<text x="164.7" y="184.3">1uF</text>
<text x="71.5" y="187">C14</text>
<text x="72.1" y="189.3">10uF</text>
<text x="88.9" y="187.7">TP1</text>
<text x="126.2" y="191.4">GND</text>
<text x="133.9" y="191.4">GND</text>
<text x="160.5" y="191.4">GND</text>
<text x="69.1" y="194.9">GND</text>
</g>
<g font-size="1.8" fill="#a90000">
<text x="67.2" y="23.9">1</text>
<text x="67.2" y="21.3">2</text>
<text x="217.8" y="22.6">14</text>
<text x="217.8" y="20.1">15</text>
<text x="217.8" y="27.7">12</text>
<text x="217.8" y="25.1">13</text>
<text x="217.8" y="32.8">10</text>
<text x="217.8" y="30.2">11</text>
<text x="218.4" y="35.3">9</text>
<text x="218.4" y="40.4">7</text>
<text x="218.4" y="37.8">8</text>
<text x="29.1" y="42.9">1</text>
<text x="29.1" y="45.5">3</text>
<text x="38" y="42.9">2</text>
<text x="38" y="45.5">4</text>
<text x="218.4" y="45.5">5</text>
<text x="218.4" y="42.9">6</text>
<text x="29.1" y="48">5</text>
<text x="29.1" y="50.5">7</text>
<text x="29.1" y="53.1">9</text>
<text x="37.4" y="53.1">10</text>
<text x="38" y="48">6</text>
<text x="38" y="50.5">8</text>
<text x="218.4" y="53.1">2</text>
<text x="218.4" y="50.5">3</text>
<text x="218.4" y="48">4</text>
<text x="28.5" y="55.6">11</text>
<text x="37.4" y="55.6">12</text>
<text x="218.4" y="55.6">1</text>
<text x="46.7" y="96" transform="rotate(-90 46.7 96)">3</text>
<text x="39.9" y="98.8">1</text>
<text x="46.7" y="103.6" transform="rotate(-90 46.7 103.6)">2</text>
<text x="54.5" y="106.4">1</text>
<text x="54.5" y="109">2</text>
<text x="54.5" y="111.5">3</text>
<text x="86.1" y="137.9" transform="rotate(-90 86.1 137.9)">1</text>
<text x="31" y="140.7">8</text>
<text x="31" y="143.3">7</text>
<text x="64.1" y="140.7">1</text>
<text x="64.1" y="143.3">2</text>
<text x="83.7" y="138.2">2</text>
<text x="83.7" y="143.3">3</text>
<text x="31" y="145.8">6</text>
<text x="31" y="148.3">5</text>
<text x="64.1" y="145.8">3</text>
<text x="64.1" y="148.3">4</text>
<text x="86.1" y="145.5" transform="rotate(-90 86.1 145.5)">4</text>
<text x="83.7" y="172.5">2</text>
<text x="86.1" y="172.2" transform="rotate(-90 86.1 172.2)">1</text>
<text x="31" y="175">8</text>
<text x="31" y="177.5">7</text>
<text x="64.1" y="175">1</text>
<text x="64.1" y="177.5">2</text>
<text x="83.7" y="177.5">3</text>
<text x="86.1" y="179.8" transform="rotate(-90 86.1 179.8)">4</text>
<text x="31" y="180.1">6</text>
<text x="31" y="182.6">5</text>
<text x="64.1" y="180.1">3</text>
<text x="64.1" y="182.6">4</text>
</g>
<g font-size="1.8" fill="#0f0f0f">
<text x="200.7" y="22.5">DPHY0_D0_N</text>
<text x="238.3" y="22.5">3.3V</text>
<text x="200.7" y="25.1">DPHY0_D0_P</text>
<text x="234.9" y="27.6">DEV_BOOT</text>
<text x="91.4" y="33.9">CHARGE_DETECT</text>
<text x="95.7" y="31.4">CHARGE_EN</text>
<text x="200.7" y="30.1">DPHY0_D1_N</text>
<text x="200.7" y="32.7">DPHY0_D1_P</text>
<text x="233.7" y="35.2">DEV_USB_P</text>
<text x="234.9" y="30.1">DEV_NRST</text>
<text x="200.7" y="40.3">DPHY0_C_P</text>
<text x="200.7" y="37.8">DPHY0_C_N</text>
<text x="233.7" y="37.8">DEV_USB_N</text>
<text x="19.8" y="42.8">IN_RX</text>
<text x="43.2" y="42.8">CHARGE_PWR</text>
<text x="201.9" y="45.4">CAM_GPIO_0</text>
<text x="201.9" y="47.9">CAM_GPIO_1</text>
<text x="234.9" y="42.8">IN_TX</text>
<text x="234.9" y="45.4">IN_RX</text>
<text x="234.9" y="47.9">SYS_SCL</text>
<text x="200.7" y="50.5">DSI_CSI_SCL0</text>
<text x="200.7" y="53">DSI_CSI_SDA0</text>
<text x="234.9" y="50.5">SYS_SDA</text>
<text x="266.7" y="53">REG_EN</text>
<text x="266.7" y="50.5">LED</text>
<text x="18.8" y="55.5">IN_TX</text>
<text x="48.5" y="55.5">MOTOR_PWR_EN</text>
<text x="201.9" y="55.5">3.3V</text>
<text x="233.7" y="54.3">MOTOR_RX</text>
<text x="233.7" y="56.8">MOTOR_TX</text>
<text x="266.7" y="55.5">ALERT1</text>
<text x="231.1" y="65.7">SYS_SPI_CLK</text>
<text x="231.1" y="63.2">SYS_SPI_MOSI</text>
<text x="231.1" y="60.6">SYS_SPI_MISO</text>
<text x="266.7" y="65.7">CHARGE_DETECT</text>
<text x="57.9" y="69.5">3.3V</text>
<text x="59.7" y="67">5V</text>
<text x="235.7" y="69.5">ALERT2</text>
<text x="266.7" y="68.2">CHARGE_EN</text>
<text x="54.9" y="72">REG_EN</text>
<text x="130.8" y="75.9">SYS_5V</text>
<text x="161.9" y="75.9">SYS_5V</text>
<text x="232.4" y="72">VLx_SPI_N</text>
<text x="232.4" y="77.1">VLx_SYNC</text>
<text x="232.4" y="74.6">VLx_NCS</text>
<text x="266.7" y="73.3">LED2</text>
<text x="266.7" y="75.9">COMPASS_DRDY</text>
<text x="130.8" y="80.9">SYS_5V</text>
<text x="130.8" y="78.4">SYS_5V</text>
<text x="130.8" y="83.5">SYS_5V</text>
<text x="161.9" y="78.4">SYS_5V</text>
<text x="161.9" y="83.5">SYS_5V</text>
<text x="161.9" y="80.9">SYS_5V</text>
<text x="232.4" y="79.7">VLx_INT</text>
<text x="232.4" y="82.2">VLx_LPN</text>
<text x="266.7" y="78.4">IMU_INT</text>
<text x="266.7" y="83.5">RPI_PWR_SUP_EN</text>
<text x="266.7" y="80.9">BRAIN_PWR_DIS</text>
<text x="119.4" y="86">DEV_USB_P</text>
<text x="119.4" y="88.6">DEV_USB_N</text>
<text x="164.6" y="88.6">3.3V</text>
<text x="164.6" y="86">3.3V</text>
<text x="232.4" y="84.7">SENSE_RST</text>
<text x="232.4" y="87.3">SENSE_CHG</text>
<text x="266.7" y="88.6">SYS_SPI_CS</text>
<text x="266.7" y="86">RPI_PWR_BUT</text>
<text x="38.1" y="92.4">V_MOTORV_MOTOR</text>
<text x="119.4" y="93.6">RPI_PWR_BUT</text>
<text x="160.7" y="91.1">SYS_SPI_MOSI</text>
<text x="161.7" y="93.6">SYS_SPI_CLK</text>
<text x="21.6" y="98.7">MOTOR_PWR_EN</text>
<text x="30.4" y="97.4">100K</text>
<text x="119.4" y="96.2">RPI_PWR_SUP_EN</text>
<text x="119.4" y="101.3">DEV_NRST</text>
<text x="160.7" y="98.7">SYS_SPI_MISO</text>
<text x="162.8" y="96.2">SYS_SPI_CS</text>
<text x="164.4" y="101.3">DEV_BOOT</text>
<text x="234.3" y="96.2">SYS_5V</text>
<text x="238.3" y="98.7">3.3V</text>
<text x="233.7" y="107.6">MOTOR_TX</text>
<text x="22.4" y="111.4">MOTOR_DATA</text>
<text x="119.4" y="108.9">DPHY0_D0_N</text>
<text x="119.4" y="111.4">DPHY0_D0_P</text>
<text x="119.4" y="114">DPHY0_D1_N</text>
<text x="163" y="108.9">BRAIN_PWR_DIS</text>
<text x="164.7" y="111.4">DSI_CSI_SDA0</text>
<text x="164.8" y="114">DSI_CSI_SCL0</text>
<text x="231.1" y="112.7">MOTOR_DATA</text>
<text x="233.7" y="110.1">MOTOR_RX</text>
<text x="119.4" y="119">DPHY0_C_N</text>
<text x="119.4" y="116.5">DPHY0_D1_P</text>
<text x="166.2" y="119">CAM_GPIO_0</text>
<text x="166.2" y="116.5">CAM_GPIO_1</text>
<text x="119.4" y="121.6">DPHY0_C_P</text>
<text x="234.9" y="125.4">IMU_INT</text>
<text x="236.2" y="122.8">SYS_SDA</text>
<text x="236.2" y="120.3">SYS_SCL</text>
<text x="229.9" y="127.9">COMPASS_DRDY</text>
<text x="232.4" y="131.7">SENSE_CHG</text>
<text x="22.4" y="133">3.3V</text>
<text x="83.9" y="134.3">5V</text>
<text x="232.4" y="134.3">SENSE_RST</text>
<text x="18.5" y="140.6">ALERT1</text>
<text x="229.9" y="141.9">SYS_SPI_MOSI</text>
<text x="229.9" y="139.4">SYS_SPI_MISO</text>
<text x="18.3" y="147.9">GND SYS_SCL5</text>
<text x="22.9" y="145.7">SYS_SDA6</text>
<text x="70.6" y="148.2">3.3V</text>
<text x="88.9" y="148.2">SYS_5V</text>
<text x="229.9" y="144.4">SYS_SPI_CLK</text>
<text x="229.9" y="153.3">VLx_INT</text>
<text x="229.9" y="155.9">VLx_SPI_N</text>
<text x="229.9" y="150.8">VLx_SYNC</text>
<text x="229.9" y="160.9">VLx_NCS</text>
<text x="229.9" y="158.4">VLx_LPN</text>
<text x="26.7" y="167.3">3.3V</text>
<text x="123.4" y="172.4">LED2</text>
<text x="132.2" y="172.4">LED</text>
<text x="158.2" y="171.1">3.3V</text>
<text x="18.5" y="174.9">ALERT2</text>
<text x="20.3" y="177.5">3.3V</text>
<text x="22.9" y="180">SYS_SDA6</text>
<text x="146.5" y="178.7">BRAIN_PWR_DIS</text>
<text x="22.9" y="182.5">SYS_SCL5</text>
<text x="70.6" y="182.5">3.3V</text>
</g>
<g font-size="1.8" fill="#725600">
<text x="66" y="39.9">File:</text>
<text x="71.3" y="39.9">charge_regulator.kicad_sch</text>
<text x="34.3" y="84.4">File:</text>
<text x="39.5" y="84.4">power.kicad_sch</text>
<text x="245.1" y="92.5">File:</text>
<text x="250.3" y="92.5">dsi_display.kicad_sch</text>
<text x="245.1" y="166.1">File:</text>
<text x="250.3" y="166.1">board_io.kicad_sch</text>
</g>
<g font-size="1.8" fill="#0000c2">
<text x="246.6" y="44">ESP_RXHW_RX</text>
<text x="246.6" y="46.6">ESP_TX HW_TX</text>
<text x="226.7" y="110.9">HW_RX</text>
<text x="226.8" y="108.8">HW_TX</text>
</g>
<g font-size="1.8" fill="#989898">
<text x="145.3" y="69.4">U10</text>
<text x="146.8" y="72">~</text>
</g>
<text font-size="1.8" fill="#009600" x="86.4" y="182.5">V_MOTOR</text>
<text font-size="1.4" fill="#0f0f0f" x="63.2" y="29.2" transform="rotate(-90 63.2 29.2)">Charge_in</text>
<g font-size="1.4" fill="#aaa">
<text x="136.1" y="75.9">A1</text>
<text x="156.4" y="75.9">B1</text>
<text x="136.1" y="78.5">A2</text>
<text x="136.1" y="81">A3</text>
<text x="136.1" y="83.6">A4</text>
<text x="156.4" y="78.5">B2</text>
<text x="156.4" y="81">B3</text>
<text x="156.4" y="83.6">B4</text>
<text x="136.1" y="86.1">A5</text>
<text x="136.1" y="88.6">A6</text>
<text x="156.4" y="86.1">B5</text>
<text x="156.4" y="88.6">B6</text>
<text x="136.1" y="91.2">A7</text>
<text x="136.1" y="93.7">A8</text>
<text x="156.4" y="91.2">B7</text>
<text x="156.4" y="93.7">B8</text>
<text x="135.6" y="98.8">A10</text>
<text x="135.6" y="101.3">A11</text>
<text x="136.1" y="96.3">A9</text>
<text x="155.9" y="98.8">B10</text>
<text x="155.9" y="101.3">B11</text>
<text x="156.4" y="96.3">B9</text>
<text x="135.6" y="106.4">A12</text>
<text x="155.9" y="106.4">B12</text>
<text x="135.6" y="109">A13</text>
<text x="135.6" y="111.5">A14</text>
<text x="155.9" y="109">B13</text>
<text x="155.9" y="111.5">B14</text>
<text x="135.6" y="114">A15</text>
<text x="135.6" y="116.6">A16</text>
<text x="135.6" y="119.1">A17</text>
<text x="155.9" y="114">B15</text>
<text x="155.9" y="116.6">B16</text>
<text x="155.9" y="119.1">B17</text>
<text x="135.6" y="121.7">A18</text>
<text x="155.9" y="121.7">B18</text>
</g>
<g font-size="1.4" fill="#989898">
<text x="140.2" y="76.9">A1</text>
<text x="152.2" y="76.9">B1</text>
<text x="140.2" y="79.5">A2</text>
<text x="140.2" y="82">A3</text>
<text x="152.2" y="79.5">B2</text>
<text x="152.2" y="82">B3</text>
<text x="140.2" y="84.6">A4</text>
<text x="140.2" y="87.1">A5</text>
<text x="140.2" y="89.6">A6</text>
<text x="152.2" y="84.6">B4</text>
<text x="152.2" y="87.1">B5</text>
<text x="152.2" y="89.6">B6</text>
<text x="140.2" y="92.2">A7</text>
<text x="140.2" y="94.7">A8</text>
<text x="152.2" y="92.2">B7</text>
<text x="152.2" y="94.7">B8</text>
<text x="140.2" y="97.3">A9</text>
<text x="140.2" y="99.8">A10</text>
<text x="151.2" y="99.8">B10</text>
<text x="152.2" y="97.3">B9</text>
<text x="140.2" y="102.3">A11</text>
<text x="140.2" y="107.4">A12</text>
<text x="151.2" y="102.3">B11</text>
<text x="151.2" y="107.4">B12</text>
<text x="140.2" y="110">A13</text>
<text x="140.2" y="112.5">A14</text>
<text x="151.2" y="110">B13</text>
<text x="151.2" y="112.5">B14</text>
<text x="140.2" y="115">A15</text>
<text x="140.2" y="117.6">A16</text>
<text x="151.2" y="115">B15</text>
<text x="151.2" y="117.6">B16</text>
<text x="140.2" y="120.1">A17</text>
<text x="140.2" y="122.7">A18</text>
<text x="151.2" y="120.1">B17</text>
<text x="151.2" y="122.7">B18</text>
</g>
<text font-size="1.4" fill="#009600" x="47" y="105.1">Motor_Net</text>
</svg>
